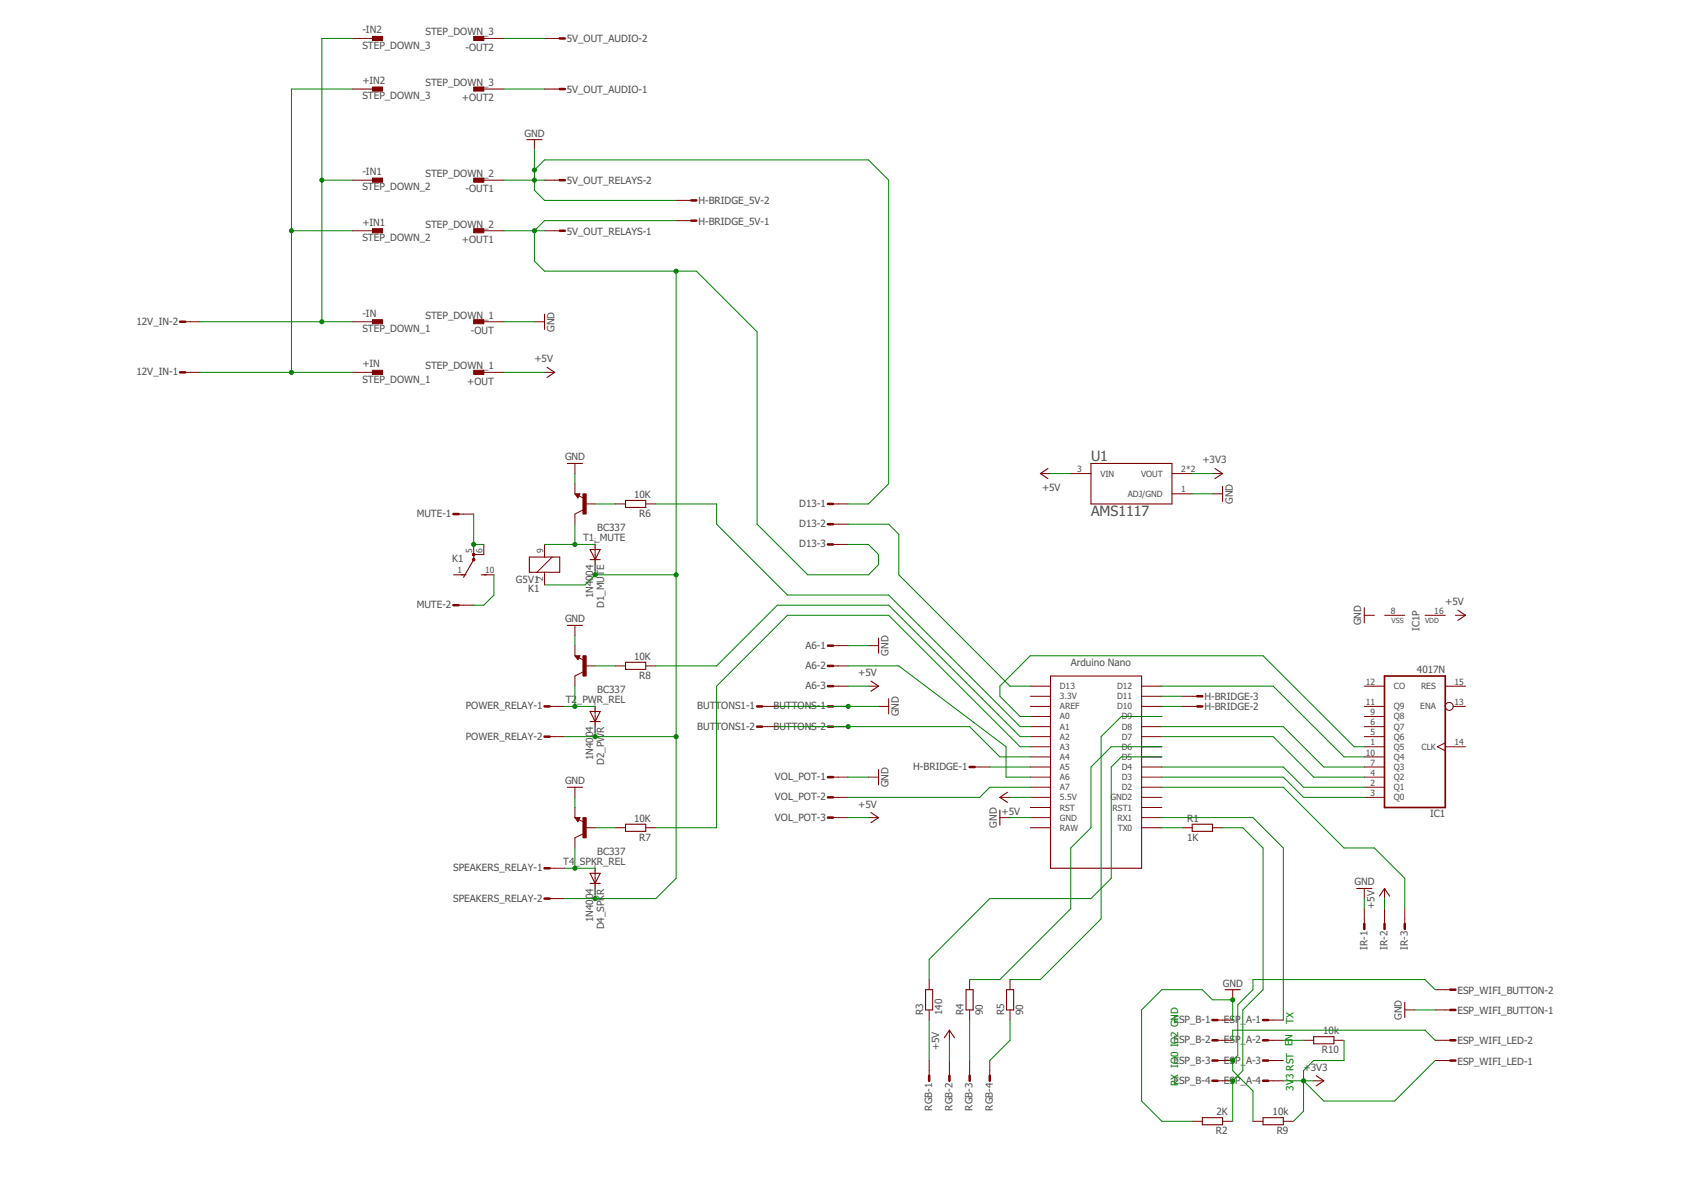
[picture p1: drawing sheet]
<svg xmlns="http://www.w3.org/2000/svg" width="297mm" height="210mm" viewBox="0 0 297 210" stroke-linecap="round" stroke-linejoin="round" font-family="sans-serif">
<path d="M243.2 118.7h10.7v23.1h-10.7z" fill="none" stroke="#800000" stroke-width=".3"/>
<g fill="none" stroke="#800000" stroke-width=".18">
<path d="M61.9 15.6h3.5M61.9 6.8h3.5M85 15.6h3.5M85 6.8h3.5M95.7 15.6h2.6M95.7 6.8h2.6M61.9 31.6h3.5M85 31.6h3.5M93.9 24.5v1.8M95.7 31.6h2.6M118.8 38.8h2.6M118.8 35.2h2.6"/>
<path d="M32.5 56.5h2.7M61.9 56.5h3.5M61.9 40.5h3.5M85 56.5h3.5M85 40.5h3.5M93.9 56.5h1.8M95.7 40.5h2.6M32.5 65.4h2.7M61.9 65.4h3.5M85 65.4h3.5M95.7 65.4h1.7M80.5 90.3h2.7"/>
<path d="M83.2 95.6v1.8h1.8v-1.8M95.7 95.6v2.3M97 97.9l-2.7 2.6M101 86.7h.9l-.4 .8zM101 81.4v1.8M101 85v1.7M101.7 87.1l.9 .4M102.4 89.6l-1.4 .7v1.8M102.8 88.5h1.7M104.5 95.6v3.6M108.1 88.5h1.8M113.4 88.5h1.8"/>
<path d="M146.3 88.5h2.7M146.3 92.1h2.7M146.3 95.6h2.7M182.8 83.2h1.7M188.1 83.2h3.5M205.9 83.2h3.5M205.9 86.7h3.5M213 83.2h1.8M213 86.7h1.8M79.7 101h1.7M80.5 106.3h2.7M85 101h1.8"/>
<path d="M95.7 100.5v2.2M101 109.9v1.7M101 113.4v1.8M101 115.2h.9l-.4 .7zM101.7 115.5l.9 .5M102.4 118l-1.4 .7v1.8M102.8 117h1.7M108.1 117h1.8M113.4 117h1.8M146.3 113.4h2.7M146.3 117h2.7M152.5 113.4h1.8"/>
<path d="M239.6 108.1h1.8M243.2 108.1h3.6M250.3 108.1h3.6M255.7 108.1h1.7M96.5 129.4h2.7M96.5 124.1h2.7M101 138.3v1.8M104.5 124.1v3.5M133.9 127.6h2.6M133.9 124.1h2.6M146.3 136.5h2.7M146.3 127.6h2.7"/>
<path d="M146.3 124.1h2.7M146.3 120.5h2.7M152.5 136.5h1.8M152.5 120.5h1.8M154.3 124.1h1.8M171.2 134.7h2.7M181 131.2h3.5M181 138.3h3.5M181 136.5h3.5M181 129.4h3.5M181 127.6h3.5M181 134.7h3.5"/>
<path d="M181 125.9h3.5M181 132.9h3.5M181 124.1h3.5M181 120.5h3.5M181 122.3h3.5M200.5 131.2h3.6M200.5 138.3h3.6M200.5 136.5h3.6M200.5 129.4h3.6M200.5 127.6h3.6M200.5 134.7h3.6M200.5 125.9h3.6"/>
<path d="M200.5 132.9h3.6M200.5 124.1h3.6M200.5 120.5h3.6M200.5 122.3h3.6M207.6 124.1h2.7M207.6 122.3h2.7M239.6 131.2h3.6M239.6 138.3h3.6M239.6 136.5h3.6M239.6 129.4h3.6M239.6 127.6h3.6M239.6 134.7h3.6"/>
<path d="M239.6 125.9h3.6M239.6 132.9h3.6M239.6 124.1h3.6M239.6 120.5h3.6M253.9 131.2h3.5M253.9 120.5h3.5M253.9 130.5l-1.4 .7 1.4 .7M255.3 124.1h2.1M96.5 152.5h2.7M96.5 157.8h2.7M101 143.6h.9l-.4 .7zM101 141.8v1.8"/>
<path d="M101.7 144l.9 .4M102.4 146.5l-1.4 .7v1.7M102.8 145.4h1.7M104.5 152.5v3.6M108.1 145.4h1.8M113.4 145.4h1.8M146.3 140.1h2.7M146.3 143.6h2.7M152.5 143.6h1.8M175.6 140.1h1.8M175.6 143.6h1.8M181 140.1h3.5"/>
<path d="M181 145.4h3.5M181 143.6h3.5M181 141.8h3.5M200.5 140.1h3.6M200.5 145.4h3.6M200.5 143.6h3.6M200.5 141.8h3.6M207.6 145.4h1.8M213 145.4h1.8M239.6 140.1h3.6M239.6 156.1v1.7M239.6 159.6v2.7"/>
<path d="M243.2 156.1v1.7M243.2 159.6v2.7M246.8 159.6v2.7M163.2 172.1v1.7M163.2 177.4v1.8M170.3 172.1v1.7M170.3 177.4v1.8M177.4 172.1v1.7M177.4 177.4v1.8M213.9 179.2h2.6M216.5 173.8v1.8M222.8 179.2h2.6"/>
<path d="M246.8 177.4h1.7M252.1 177.4h2.7M252.1 173.8h2.7M163.2 186.3v2.7M166.8 181v1.7M166.8 186.3v2.7M170.3 186.3v2.7M173.9 186.3v2.7M209.4 197h1.8M213.9 182.7h2.6M213.9 186.3h2.6M213.9 189.8h2.6"/>
<path d="M214.8 197h1.7M220.1 197h1.8M222.8 182.7h2.6M222.8 186.3h2.6M222.8 189.8h2.6M225.4 197h1.8M229 182.7h1.8M230.8 189.8h1.7M234.3 182.7h1.8M252.1 182.7h2.7M252.1 186.3h2.7"/>
<circle cx="254.6" cy="124.1" r=".7"/>
</g>
<g fill="none" stroke="#800000" stroke-width=".19">
<path d="M92.5 24.5h2.7M95.7 55.2v2.6M96.1 64.5l1.3 .9-1.3 .9M83.2 97.4v.9l-1.8 3.1M93 97.9h5.3v2.6h-5.3zM99.7 81.4h2.6M101.7 86.8h-.5l.3 .5 .2-.4h-.3l.1 .2M103.7 96.5h1.7l-.9 1.8zM103.7 98.3h1.7M109.9 87.9h3.5v1.2h-3.5zM184.1 82.3l-1.3 .9 1.3 .9M191.6 81.4h14.3v7.1h-14.3z"/>
<path d="M213.4 82.3l1.4 .9-1.4 .9M214.8 85.4v2.7M81 101h.9M84.5 101h.9M99.7 109.9h2.6M101.7 115.3h-.5l.3 .4 .2-.3h-.3l.1 .1M109.9 116.3h3.5v1.3h-3.5zM153 119.6l1.3 .9-1.3 .9M154.3 112.1v2.6M184.5 118.7h16v33.8h-16zM239.6 106.7v2.7M256.1 107.2l1.3 .9-1.3 .9"/>
<path d="M99.7 138.3h2.6M103.7 125h1.7l-.9 1.7zM103.7 126.7h1.7M154.3 135.2v2.6M156.1 122.7v2.7M177 139.2l-1.4 .9 1.4 .8M101.7 143.7h-.5l.3 .5 .2-.4h-.3l.1 .2M103.7 153.4h1.7l-.9 1.8zM103.7 155.2h1.7M109.9 144.8h3.5v1.2h-3.5zM153 142.7l1.3 .9-1.3 .9M175.6 142.3v2.6"/>
<path d="M209.4 144.8h3.6v1.2h-3.6zM238.3 156.1h2.7M242.3 157.4l.9-1.3 .9 1.3M162.6 173.8h1.2v3.6h-1.2zM169.7 173.8h1.2v3.6h-1.2zM176.8 173.8h1.3v3.6h-1.3zM215.2 173.8h2.7M246.8 176.1v2.6M165.9 182.3l.9-1.3 .9 1.3M211.2 196.3h3.6v1.3h-3.6zM221.9 196.3h3.5v1.3h-3.5zM230.8 182.1h3.5v1.2h-3.5z"/>
<path d="M231.2 189l1.3 .8-1.3 .9"/>
</g>
<g fill="none" stroke="#800000" stroke-width=".44">
<path d="M98.3 15.6h.9M98.3 6.8h.9M98.3 31.6h.9M121.4 38.8h.9M121.4 35.2h.9M31.6 56.5h.9M98.3 40.5h.9M31.6 65.4h.9M79.7 90.3h.8M145.4 88.5h.9M145.4 92.1h.9M145.4 95.6h.9"/>
<path d="M79.7 106.3h.8M145.4 113.4h.9M145.4 117h.9M95.7 124.1h.8M95.7 129.4h.8M133 124.1h.9M133 127.6h.9M145.4 124.1h.9M145.4 136.5h.9M145.4 127.6h.9M145.4 120.5h.9M170.3 134.7h.9"/>
<path d="M210.3 124.1h.9M210.3 122.3h.9M95.7 152.5h.8M95.7 157.8h.8M145.4 140.1h.9M145.4 143.6h.9M213 179.2h.9M221.9 179.2h.9M239.6 162.3v.9M243.2 162.3v.9M246.8 162.3v.9M254.8 177.4h.9"/>
<path d="M254.8 173.8h.9M163.2 189v.8M166.8 189v.8M170.3 189v.8M173.9 189v.8M213 182.7h.9M213 186.3h.9M213 189.8h.9M221.9 182.7h.9M221.9 186.3h.9M221.9 189.8h.9M254.8 182.7h.9"/>
<path d="M254.8 186.3h.9"/>
</g>
<g fill="#800000" stroke="#800000" stroke-width=".18">
<path d="M102.4 143.6h.6v3.6h-.6z"/>
<path d="M102.4 86.7h.6v3.6h-.6z"/>
<path d="M102.4 115.2h.6v3.5h-.6z"/>
<path d="M83.2 65h1.8v.8h-1.8z"/>
<path d="M83.2 56.2h1.8v.7h-1.8z"/>
<path d="M65.4 56.2h1.8v.7h-1.8z"/>
<path d="M65.4 65h1.8v.8h-1.8z"/>
<path d="M83.2 40.2h1.8v.7h-1.8z"/>
<path d="M83.2 31.3h1.8v.7h-1.8z"/>
<path d="M65.4 31.3h1.8v.7h-1.8z"/>
<path d="M65.4 40.2h1.8v.7h-1.8z"/>
<path d="M83.2 15.3h1.8v.7h-1.8z"/>
<path d="M83.2 6.4h1.8v.7h-1.8z"/>
<path d="M65.4 6.4h1.8v.7h-1.8z"/>
<path d="M65.4 15.3h1.8v.7h-1.8z"/>
</g>
<g fill="#800000" stroke="#800000" stroke-width=".18">
<circle cx="83.2" cy="97.4" r=".24"/>
<circle cx="83.2" cy="98.3" r=".24"/>
</g>
<g fill="none" stroke="#008000" stroke-width=".18">
<path d="M61.9 6.8h-5.4v49.7M61.9 15.6h-10.7v49.8M88.5 6.8h7.2M88.5 15.6h7.2M56.5 31.6h5.4M88.5 31.6h7.2M93.9 29.9l1.8-1.8h56.8l3.6 3.5v53.4l-3.6 3.5h-3.5M93.9 26.3v7.1l1.8 1.8h23.1M118.8 38.8h-23.1l-1.8 1.7v5.4l1.8 1.7h26.6l10.7 10.7v33.8l8.9 8.9h10.6l1.8-1.8v-1.8l-1.8-1.8h-3.5M35.2 56.5h26.7M51.2 40.5h10.7M88.5 56.5h5.4"/>
<path d="M88.5 40.5h7.2M118.8 47.6v106.7l-3.6 3.5h-16M35.2 65.4h26.7M88.5 65.4h7.2M83.2 90.3v5.3h1.8M95.7 95.6h8.8M101 83.2v1.8M101 92.1v3.5M104.5 88.5h3.6M104.5 99.2v1.8M115.2 88.5h10.7v3.6l12.4 12.4h17.8l23.1 23.1h1.8M149 92.1h7.1l1.8 1.8v7.1l19.5 19.5h3.6"/>
<path d="M184.5 83.2h3.6M209.4 83.2h3.6M209.4 86.7h3.6M86.8 101v3.5l-1.8 1.8h-1.8M101 111.6v1.8M104.5 117h3.6M104.5 101h14.3M104.5 101l-1.7 1.7h-7.1M115.2 117h10.7l10.6-10.7h19.6l23.1 23.1h1.8M149 117h8.9l18.8 14.2v5.3h4.3M149 113.4h3.5M99.2 124.1h5.3"/>
<path d="M99.2 129.4h19.6M101 120.5v3.6M104.5 127.6v1.8M136.5 124.1h17.8M136.5 127.6h33.8l5.3 5.3h5.4M149 120.5h3.5M149 136.5h3.5M173.9 134.7h7.1M181 138.3h-7.1l-1.8 1.8h-23.1M181 131.2h-1.8l-23.1-23.1h-17.8l-12.4 12.4v24.9h-10.7M181 125.9h-1.8l-3.6-3.6v-1.8l5.4-5.3h40.9l16 16h1.7M204.1 136.5h21.3l3.6 3.6h10.6"/>
<path d="M204.1 120.5h19.5l12.5 12.4h3.5M204.1 129.4h19.5l7.2 7.1h8.8M204.1 124.1h3.5M204.1 138.3h21.3l10.7 10.6h5.3l5.4 5.4v5.3M204.1 134.7h21.3l3.6 3.6h10.6M204.1 127.6h21.3l7.1 7.1h7.1M204.1 132.9h-7.1l-1.8 1.8v19.6l-3.6 3.5h-17.7l-10.7 10.7v3.6M204.1 131.2h-8.9l-3.6 3.5v10.7l-3.5 3.5v10.7l-12.5 12.5h-5.3M204.1 125.9h-7.1l-3.6 3.5v32l-10.6 10.7h-5.4M204.1 122.3h3.5M99.2 152.5h5.3M101 140.1v1.7"/>
<path d="M101 148.9v3.6M104.5 145.4h3.6M104.5 156.1v1.7M149 143.6h3.5M177.4 140.1h3.6M177.4 143.6h3.6M204.1 143.6h16l5.3 5.3v30.3M204.1 145.4h3.5M214.8 145.4h3.5l3.6 3.5v24.9l-3.6 3.6v10.7l-1.8 1.7v7.2M239.6 157.8v1.8M243.2 157.8v1.8M163.2 179.2v7.1"/>
<path d="M170.3 179.2v7.1M177.4 179.2v3.5l-3.5 3.6M216.5 179.2v-3.6h-3.5l-1.8-1.8h-7.1l-3.6 3.6v16l3.6 3.6h5.3M248.5 177.4h3.6M252.1 173.8l-1.8-1.7h-30.2v1.7l-2.7 2.7v8.9l-.9 .9v1.8l3.6 3.5v5.4M166.8 182.7v3.6M216.5 182.7v-1.7h33.8l1.8 1.7M225.4 189.8h5.4M225.4 182.7h3.6M236.1 182.7v3.6h-5.3l-1.8 1.8v7.1l-1.8 1.8M252.1 186.3l-7.1 7.1h-12.5l-3.5-3.6"/>
</g>
<g fill="#008000" stroke="#008000" stroke-width=".18">
<circle cx="229" cy="189.8" r=".36"/>
<circle cx="216.5" cy="175.6" r=".36"/>
<circle cx="149" cy="124.1" r=".36"/>
<circle cx="93.9" cy="31.6" r=".36"/>
<circle cx="93.9" cy="29.9" r=".36"/>
<circle cx="216.5" cy="189.8" r=".36"/>
<circle cx="149" cy="127.6" r=".36"/>
<circle cx="101" cy="152.5" r=".36"/>
<circle cx="101" cy="95.6" r=".36"/>
<circle cx="101" cy="124.1" r=".36"/>
<circle cx="216.5" cy="186.3" r=".36"/>
<circle cx="56.5" cy="31.6" r=".36"/>
<circle cx="56.5" cy="56.5" r=".36"/>
<circle cx="51.2" cy="65.4" r=".36"/>
<circle cx="51.2" cy="40.5" r=".36"/>
<circle cx="104.5" cy="157.8" r=".36"/>
<circle cx="104.5" cy="129.4" r=".36"/>
<circle cx="118.8" cy="129.4" r=".36"/>
<circle cx="93.9" cy="40.5" r=".36"/>
<circle cx="118.8" cy="101" r=".36"/>
<circle cx="118.8" cy="47.6" r=".36"/>
<circle cx="104.5" cy="101" r=".36"/>
<circle cx="83.2" cy="95.6" r=".36"/>
</g>
<g font-size="2.5" fill="#505050">
<text x="191.6" y="81">U1</text>
<text x="191.6" y="90.7">AMS1117</text>
</g>
<g font-size="1.8" fill="#505050">
<text x="63.7" y="5.9">-IN2</text>
<text x="63.7" y="8.5">STEP_DOWN_3</text>
<text x="74.8" y="6.2">STEP_DOWN_3</text>
<text x="81.8" y="8.9">-OUT2</text>
<text x="99.6" y="7.5">5V_OUT_AUDIO-2</text>
<text x="63.7" y="17.4">STEP_DOWN_3</text>
<text x="63.7" y="14.8">+IN2</text>
<text x="74.8" y="15.1">STEP_DOWN_3</text>
<text x="81.1" y="17.8">+OUT2</text>
<text x="99.6" y="16.4">5V_OUT_AUDIO-1</text>
<text x="92.1" y="24">GND</text>
<text x="63.7" y="33.4">STEP_DOWN_2</text>
<text x="63.7" y="30.7">-IN1</text>
<text x="74.8" y="31.1">STEP_DOWN_2</text>
<text x="81.8" y="33.8">-OUT1</text>
<text x="99.6" y="32.3">5V_OUT_RELAYS-2</text>
<text x="122.7" y="35.9">H-BRIDGE_5V-2</text>
<text x="63.7" y="39.6">+IN1</text>
<text x="74.8" y="40">STEP_DOWN_2</text>
<text x="99.6" y="41.2">5V_OUT_RELAYS-1</text>
<text x="122.7" y="39.5">H-BRIDGE_5V-1</text>
<text x="63.7" y="42.3">STEP_DOWN_2</text>
<text x="81.1" y="42.7">+OUT1</text>
<text x="24" y="57.1">12V_IN-2</text>
<text x="63.7" y="58.3">STEP_DOWN_1</text>
<text x="63.7" y="55.6">-IN</text>
<text x="74.8" y="56">STEP_DOWN_1</text>
<text x="82.7" y="58.7">-OUT</text>
<text x="97.4" y="58.3" transform="rotate(-90 97.4 58.3)">GND</text>
<text x="24" y="65.9">12V_IN-1</text>
<text x="63.7" y="64.5">+IN</text>
<text x="74.8" y="64.9">STEP_DOWN_1</text>
<text x="93.9" y="63.6">+5V</text>
<text x="63.7" y="67.2">STEP_DOWN_1</text>
<text x="82.1" y="67.5">+OUT</text>
<text x="99.2" y="80.9">GND</text>
<text x="211.2" y="81.4">+3V3</text>
<text x="111.4" y="87.5">10K</text>
<text x="140.4" y="89.1">D13-1</text>
<text x="183" y="86.2">+5V</text>
<text x="216.5" y="88.5" transform="rotate(-90 216.5 88.5)">GND</text>
<text x="73.2" y="90.8">MUTE-1</text>
<text x="102.4" y="95.1">T1_MUTE</text>
<text x="104.9" y="93.3">BC337</text>
<text x="112.3" y="90.8">R6</text>
<text x="140.4" y="92.6">D13-2</text>
<text x="79.4" y="98.7">K1</text>
<text x="140.4" y="96.2">D13-3</text>
<text x="73.2" y="106.8">MUTE-2</text>
<text x="90.6" y="102.5">G5V1</text>
<text x="92.8" y="104">K1</text>
<text x="104.2" y="105.1" transform="rotate(-90 104.2 105.1)">1N4004</text>
<text x="106.1" y="106.8" transform="rotate(-90 106.1 106.8)">D1_MUTE</text>
<text x="253.9" y="106.3">+5V</text>
<text x="99.2" y="109.3">GND</text>
<text x="141.5" y="113.9">A6-1</text>
<text x="239.1" y="109.8" transform="rotate(-90 239.1 109.8)">GND</text>
<text x="249.3" y="110.8" transform="rotate(-90 249.3 110.8)">IC1P</text>
<text x="111.4" y="115.9">10K</text>
<text x="112.3" y="119.3">R8</text>
<text x="141.5" y="117.5">A6-2</text>
<text x="150.8" y="118.7">+5V</text>
<text x="156.1" y="115.2" transform="rotate(-90 156.1 115.2)">GND</text>
<text x="188.1" y="117">Arduino Nano</text>
<text x="248.9" y="118.2">4017N</text>
<text x="81.8" y="124.6">POWER_RELAY-1</text>
<text x="99.4" y="123.5">T2</text>
<text x="101.3" y="123.5">_PWR_REL</text>
<text x="104.9" y="121.8">BC337</text>
<text x="122.5" y="124.6">BUTTONS1-1</text>
<text x="135.9" y="124.6">BUTTONS-1</text>
<text x="141.5" y="121.1">A6-3</text>
<text x="157.9" y="125.8" transform="rotate(-90 157.9 125.8)">GND</text>
<text x="211.6" y="124.8">H-BRIDGE-2</text>
<text x="211.6" y="123">H-BRIDGE-3</text>
<text x="81.8" y="129.9">POWER_RELAY-2</text>
<text x="122.5" y="128.2">BUTTONS1-2</text>
<text x="135.9" y="128.2">BUTTONS-2</text>
<text x="99.2" y="137.8">GND</text>
<text x="104.2" y="133.6" transform="rotate(-90 104.2 133.6)">1N4004</text>
<text x="106.1" y="134.4" transform="rotate(-90 106.1 134.4)">D2_PWR</text>
<text x="136.1" y="137.1">VOL_POT-1</text>
<text x="160.4" y="135.3">H-BRIDGE-1</text>
<text x="136.1" y="140.6">VOL_POT-2</text>
<text x="150.8" y="141.8">+5V</text>
<text x="156.1" y="138.3" transform="rotate(-90 156.1 138.3)">GND</text>
<text x="175.9" y="143.1">+5V</text>
<text x="251.2" y="143.5">IC1</text>
<text x="111.4" y="144.3">10K</text>
<text x="112.3" y="147.7">R7</text>
<text x="136.1" y="144.2">VOL_POT-3</text>
<text x="175.1" y="145.4" transform="rotate(-90 175.1 145.4)">GND</text>
<text x="208.5" y="147.7">1K</text>
<text x="208.5" y="144.4">R1</text>
<text x="79.6" y="153">SPEAKERS_RELAY-1</text>
<text x="99" y="152">T4_SPKR_REL</text>
<text x="104.9" y="150.2">BC337</text>
<text x="237.9" y="155.5">GND</text>
<text x="79.6" y="158.4">SPEAKERS_RELAY-2</text>
<text x="104.2" y="162" transform="rotate(-90 104.2 162)">1N4004</text>
<text x="241.4" y="159.6" transform="rotate(-90 241.4 159.6)">+5V</text>
<text x="106.1" y="163.2" transform="rotate(-90 106.1 163.2)">D4_SPKR</text>
<text x="240.2" y="166.9" transform="rotate(-90 240.2 166.9)">IR-1</text>
<text x="243.7" y="166.9" transform="rotate(-90 243.7 166.9)">IR-2</text>
<text x="247.3" y="166.9" transform="rotate(-90 247.3 166.9)">IR-3</text>
<text x="214.8" y="173.3">GND</text>
<text x="162.2" y="178.3" transform="rotate(-90 162.2 178.3)">R3</text>
<text x="165.5" y="178.3" transform="rotate(-90 165.5 178.3)">140</text>
<text x="169.3" y="178.3" transform="rotate(-90 169.3 178.3)">R4</text>
<text x="172.6" y="178.3" transform="rotate(-90 172.6 178.3)">90</text>
<text x="176.4" y="178.3" transform="rotate(-90 176.4 178.3)">R5</text>
<text x="179.7" y="178.3" transform="rotate(-90 179.7 178.3)">90</text>
<text x="206.1" y="179.7">ESP_B-1</text>
<text x="215" y="179.7">ESP</text>
<text x="217.9" y="179.7">_A-1</text>
<text x="246.2" y="179.1" transform="rotate(-90 246.2 179.1)">GND</text>
<text x="256" y="178.1">ESP_WIFI_BUTTON-1</text>
<text x="256" y="174.6">ESP_WIFI_BUTTON-2</text>
<text x="165" y="184.5" transform="rotate(-90 165 184.5)">+5V</text>
<text x="206.1" y="183.3">ESP_B-2</text>
<text x="215" y="183.3">ESP</text>
<text x="217.9" y="183.3">_A-2</text>
<text x="232.2" y="185">R10</text>
<text x="232.4" y="181.7">10k</text>
<text x="256" y="183.4">ESP_WIFI_LED-2</text>
<text x="206.1" y="186.8">ESP_B-3</text>
<text x="206.1" y="190.4">ESP_B-4</text>
<text x="215" y="186.8">ESP_A-3</text>
<text x="215" y="190.4">ES</text>
<text x="216.9" y="190.4">P_A-4</text>
<text x="229" y="188.1">+3V3</text>
<text x="256" y="187">ESP_WIFI_LED-1</text>
<text x="163.7" y="195.1" transform="rotate(-90 163.7 195.1)">RGB-1</text>
<text x="167.3" y="195.1" transform="rotate(-90 167.3 195.1)">RGB-2</text>
<text x="170.9" y="195.1" transform="rotate(-90 170.9 195.1)">RGB-3</text>
<text x="174.4" y="195.1" transform="rotate(-90 174.4 195.1)">RGB-4</text>
<text x="213.7" y="195.9">2K</text>
<text x="223.5" y="195.9">10k</text>
<text x="213.6" y="199.2">R2</text>
<text x="224.3" y="199.2">R9</text>
</g>
<g font-size="1.8" fill="#008000">
<text x="227.2" y="179.9" transform="rotate(-90 227.2 179.9)">TX</text>
<text x="206.9" y="190.7" transform="rotate(-90 206.9 190.7)">RX IO0 IO2 GND</text>
<text x="227.2" y="191.6" transform="rotate(-90 227.2 191.6)">3V</text>
<text x="227.2" y="189.6" transform="rotate(-90 227.2 189.6)">3 RST EN</text>
</g>
<g font-size="1.5" fill="#505050">
<text x="189.2" y="82.9">3</text>
<text x="193.3" y="83.7">VIN</text>
<text x="200.4" y="83.7">VOUT</text>
<text x="207.5" y="82.9">2*2</text>
<text x="198.1" y="87.3">ADJ/GND</text>
<text x="207.5" y="86.5">1</text>
<text x="80.4" y="100.7">1</text>
<text x="83" y="97.2" transform="rotate(-90 83 97.2)">5</text>
<text x="84.7" y="97.2" transform="rotate(-90 84.7 97.2)">6</text>
<text x="85.2" y="100.7">10</text>
<text x="95.4" y="97.2" transform="rotate(-90 95.4 97.2)">9</text>
<text x="95.4" y="102" transform="rotate(-90 95.4 102)">2</text>
<text x="244.3" y="107.8">8</text>
<text x="252" y="107.8">16</text>
<text x="186.2" y="122.8">3.3V</text>
<text x="186.2" y="124.6">AREF</text>
<text x="186.2" y="121">D13</text>
<text x="196.2" y="121">D12</text>
<text x="196.2" y="122.8">D11</text>
<text x="196.2" y="124.6">D10</text>
<text x="239.9" y="123.8">11</text>
<text x="239.9" y="120.3">12</text>
<text x="240.7" y="125.6">9</text>
<text x="244.8" y="124.6">Q9</text>
<text x="244.8" y="121">CO</text>
<text x="249.5" y="124.6">ENA</text>
<text x="249.6" y="121">RES</text>
<text x="255.5" y="123.8">13</text>
<text x="255.5" y="120.3">15</text>
<text x="186.2" y="131.7">A3</text>
<text x="186.2" y="129.9">A2</text>
<text x="186.2" y="128.2">A1</text>
<text x="186.2" y="126.4">A0</text>
<text x="197.1" y="131.7">D6</text>
<text x="197.1" y="129.9">D7</text>
<text x="197.1" y="128.1">D8</text>
<text x="197.1" y="126.4">D9</text>
<text x="240.7" y="130.9">1</text>
<text x="240.7" y="129.2">5</text>
<text x="240.7" y="127.4">6</text>
<text x="244.8" y="131.7">Q5</text>
<text x="244.8" y="129.9">Q6</text>
<text x="244.8" y="128.2">Q7</text>
<text x="244.8" y="126.4">Q8</text>
<text x="249.7" y="131.7">CLK</text>
<text x="255.5" y="130.9">14</text>
<text x="186.2" y="137">A6</text>
<text x="186.2" y="135.3">A5</text>
<text x="186.2" y="133.5">A4</text>
<text x="197.1" y="137">D3</text>
<text x="197.1" y="135.3">D4</text>
<text x="197.1" y="133.5">D5</text>
<text x="239.9" y="132.7">10</text>
<text x="240.7" y="136.3">4</text>
<text x="240.7" y="134.5">7</text>
<text x="244.8" y="137">Q2</text>
<text x="244.8" y="135.3">Q3</text>
<text x="244.8" y="133.5">Q4</text>
<text x="186.2" y="142.4">RST</text>
<text x="186.2" y="140.6">5.5V</text>
<text x="186.2" y="138.8">A7</text>
<text x="195.1" y="140.6">GND2</text>
<text x="195.4" y="142.4">RST1</text>
<text x="197.1" y="138.8">D2</text>
<text x="240.7" y="138">2</text>
<text x="240.7" y="139.8">3</text>
<text x="244.8" y="138.8">Q1</text>
<text x="244.8" y="140.6">Q0</text>
<text x="186.2" y="145.9">RAW</text>
<text x="186.2" y="144.2">GND</text>
<text x="196.3" y="144.1">RX1</text>
<text x="196.3" y="145.9">TX0</text>
</g>
<g font-size="1.2" fill="#505050">
<text x="244.5" y="109.4">VSS</text>
<text x="250.3" y="109.4">VDD</text>
</g>
<g font-size=".4" fill="#800080">
<text x="104.7" y="100.3" transform="rotate(-90 104.7 100.3)">SpiceOrder 2</text>
<text x="104.7" y="96.8" transform="rotate(-90 104.7 96.8)">SpiceOrder 1</text>
<text x="104.7" y="125.2" transform="rotate(-90 104.7 125.2)">SpiceOrder 1</text>
<text x="104.7" y="128.8" transform="rotate(-90 104.7 128.8)">SpiceOrder 2</text>
<text x="104.7" y="153.7" transform="rotate(-90 104.7 153.7)">SpiceOrder 1</text>
<text x="104.7" y="157.2" transform="rotate(-90 104.7 157.2)">SpiceOrder 2</text>
</g>
</svg>
